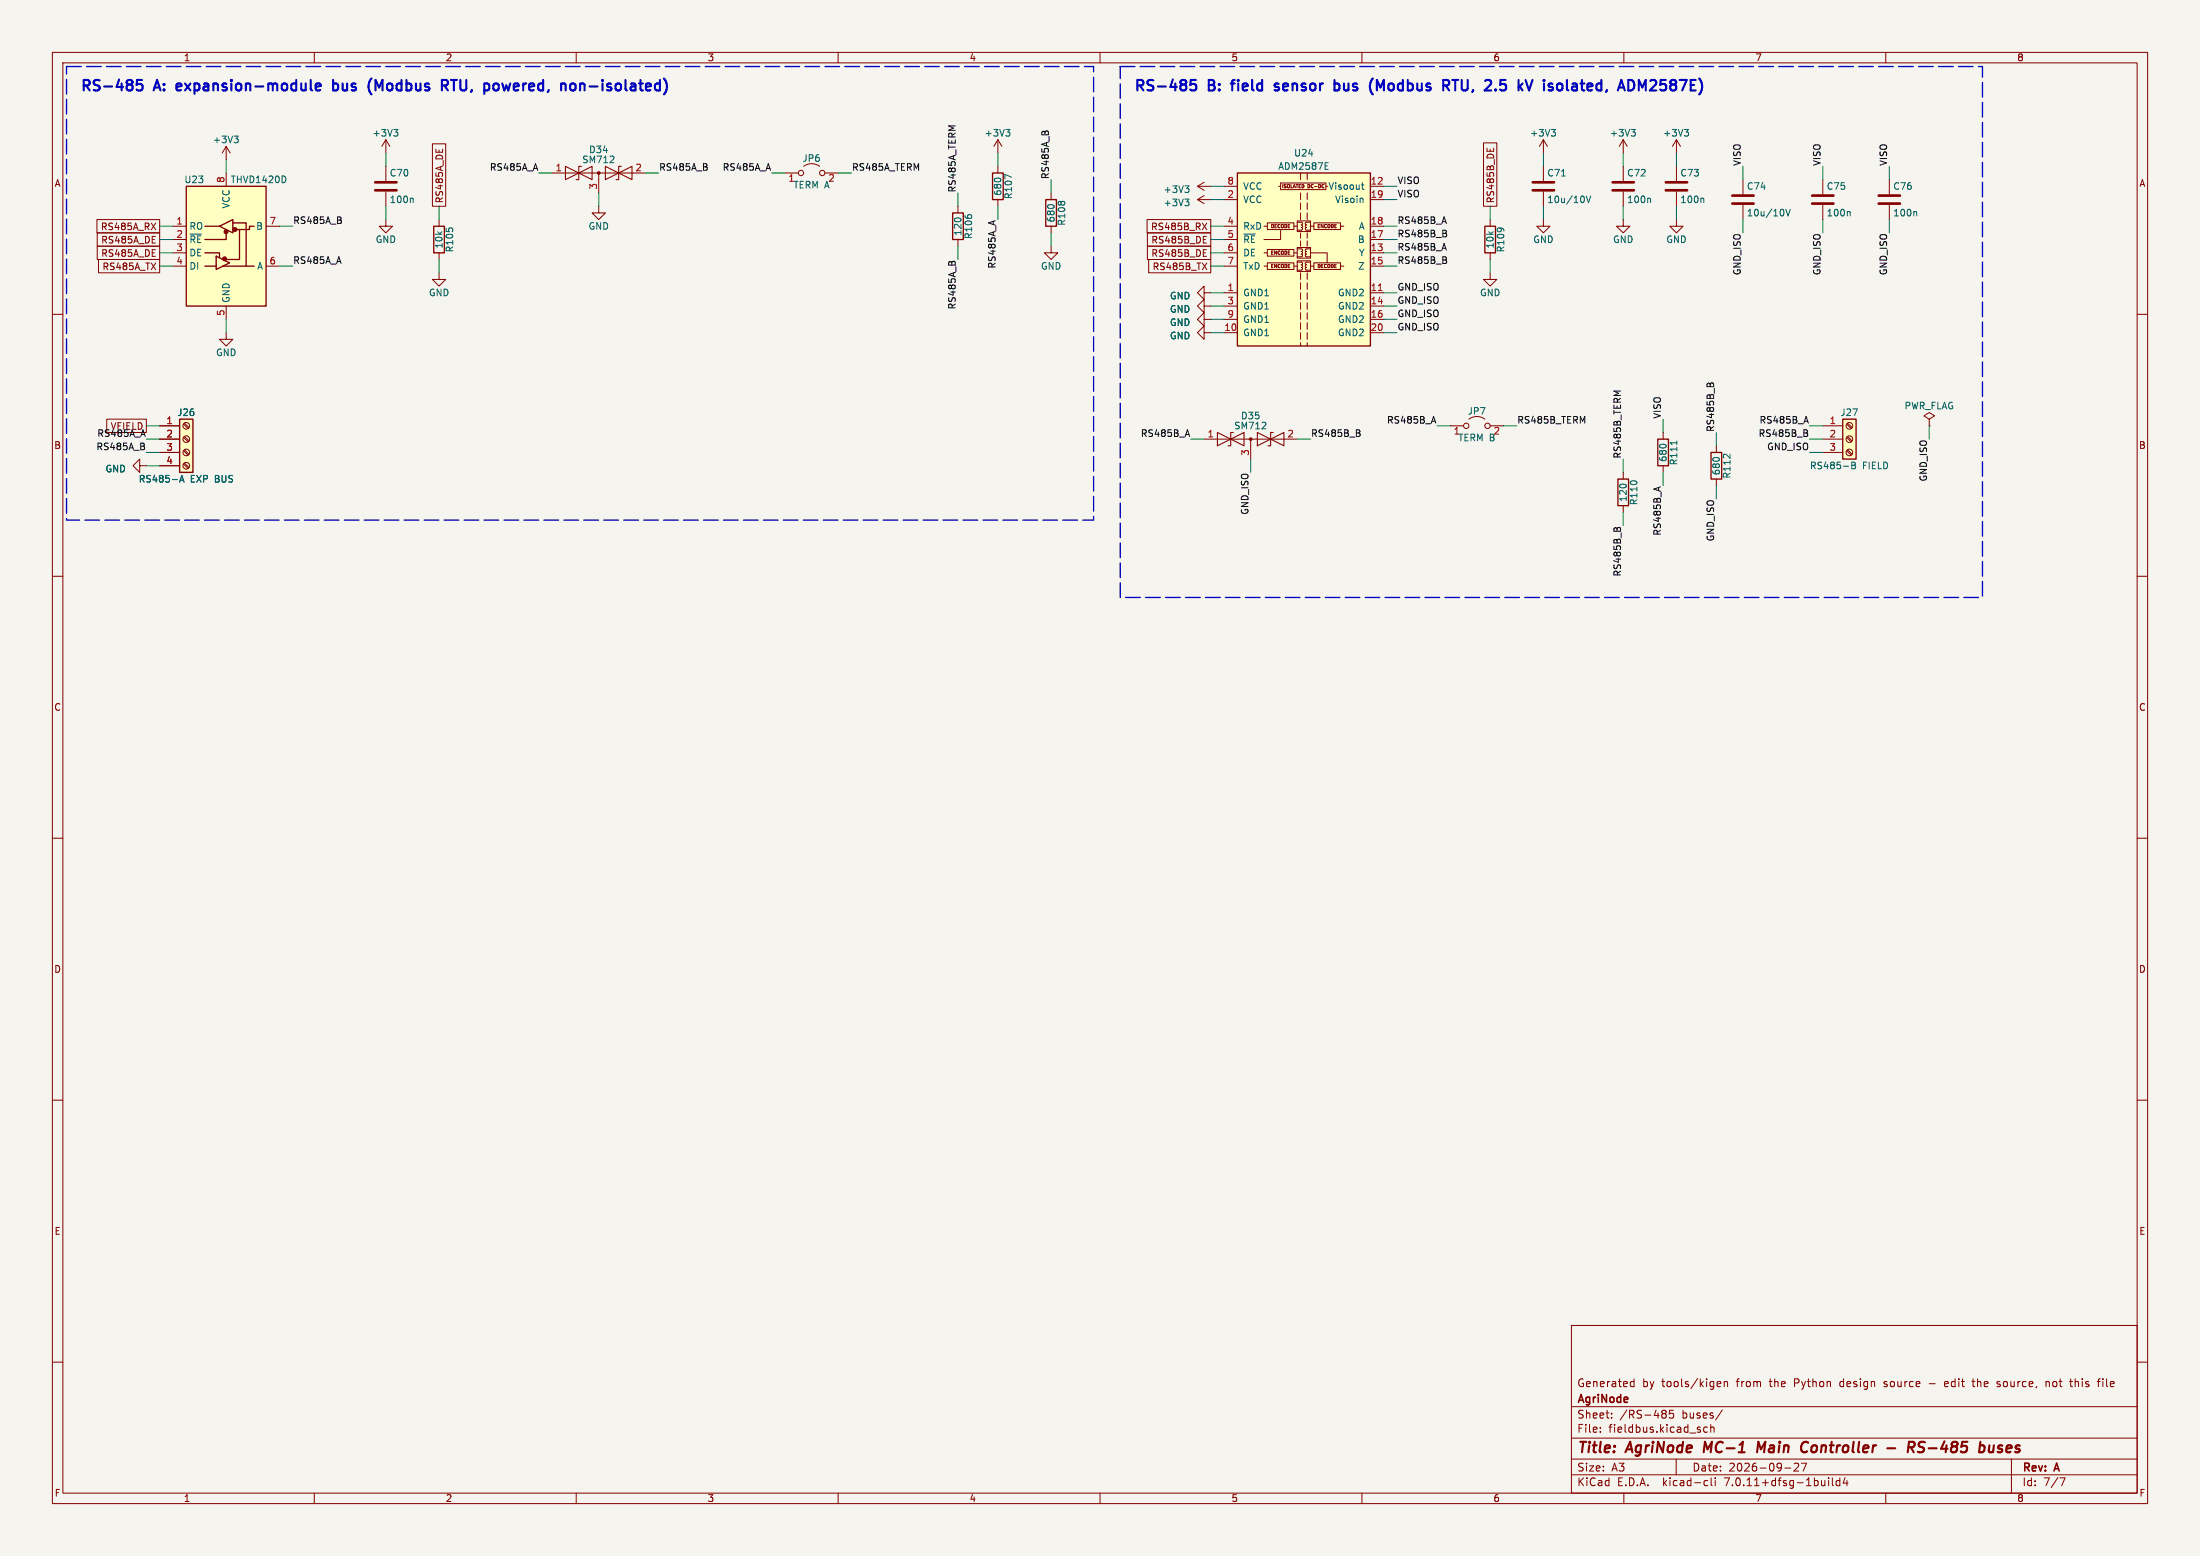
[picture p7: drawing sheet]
<svg xmlns="http://www.w3.org/2000/svg" width="420mm" height="297mm" viewBox="0 0 420 297" stroke-linecap="round" stroke-linejoin="round" font-family="sans-serif">
<path d="M0 0h420v297h-420z" fill="#f5f4ef" stroke="#f5f4ef" stroke-width=".19"/>
<g fill="none" stroke="#840000" stroke-width=".19">
<path d="M10 10h400v277h-400zM12 12h396v273h-396zM60 10v2M110 10v2M160 10v2M210 10v2M260 10v2M310 10v2M360 10v2M43.2 27.9v2.6M43.2 33v2.6M43.2 27.9l-.8 1.3"/>
<path d="M43.2 27.9l.7 1.3M73.7 26.7v2.5M73.7 31.8v2.7M73.7 36.6v2.8M73.7 26.7l-.8 1.2M73.7 26.7l.7 1.2M82.5 27.5h2.6v11.9h-2.6zM105.4 33h17.8M114.3 39.4v1.2h1.3l-1.3 1.3-1.3-1.3h1.3M114.3 33v3.8M149.9 33h2.5M153.4 31.8a2.54 2.54 0 0 1 3.1 0"/>
<path d="M157.5 33h2.5M182.9 39.4v1.2M190.5 26.7v2.5M190.5 31.8v1.2M190.5 38.1v1.3M190.5 26.7l-.8 1.2M190.5 26.7l.8 1.2M200.7 36.8v1.3M228.6 35.6l1.3 .7M228.6 35.6h2.5M228.6 38.1l1.3 .8M228.6 38.1h2.5"/>
<path d="M229.9 34.8l-1.3 .8M229.9 37.3l-1.3 .8M233.7 35.6h2.5M233.7 38.1h2.5M244.1 35.6h.4M248.3 33v1.3M248.3 36.8v1.3M248.3 38.7v1.3M249.6 33v1.3M249.6 36.8v1.3M249.6 38.7v1.3M252.7 35.2v.1"/>
<path d="M252.7 35.8h.1M253.1 34.9h-8.6v1.3h8.6M261.6 35.6h2.6M261.6 38.1h2.6M283.2 27.3h2.5v12.1h-2.5zM283.9 28.3v.6M285.2 28.3v.6M294.6 26.7v2.5M294.6 31.8v2.7M294.6 36.6v2.8M294.6 26.7l-.7 1.2M294.6 26.7l.8 1.2"/>
<path d="M309.9 26.7l-.8 1.2M309.9 26.7v2.5M309.9 31.8v2.7M309.9 36.6v2.8M309.9 26.7l.7 1.2M320 26.7v2.5M320 31.8v2.7M320 36.6v2.8M320 26.7l-.7 1.2M320 26.7l.8 1.2M332.7 34.3v2.8M332.7 39.1v2.8"/>
<path d="M348 34.3v2.8M348 39.1v2.8M360.7 34.3v2.8M360.7 39.1v2.8M10 60h2M18.5 41.9h12v2.6h-12zM18.6 44.4h11.9v2.6h-11.9zM18.6 47h11.9v2.5h-11.9zM18.8 49.5h11.7v2.6h-11.7zM33 43.2h2.6M33 45.7h2.6M33 48.3h2.6"/>
<path d="M33 50.8h2.6M43.2 58.4v2.6M44.4 42.5h.1M50.8 43.2h2.5M50.8 50.8h2.5M73.7 41.9v1.3h1.2l-1.2 1.3-1.3-1.3h1.3M83.8 52.1v1.2h1.3l-1.3 1.3-1.3-1.3h1.3M83.8 41.9v1.3M83.8 48.3v1.2M182.9 45.7v1.3M200.7 47v1.3h1.2l-1.2 1.2-1.3-1.2h1.3M200.7 43.2v1.3"/>
<path d="M219 41.9h12.1v2.6h-12.1zM219 44.4h12.1v2.6h-12.1zM219 47h12.1v2.5h-12.1zM219.3 49.5h11.8v2.6h-11.8zM229.5 42.6l.9 1.3M229.5 50.2l.9 1.3M229.7 46.4h.6M229.7 45.1h.6M229.7 48.9h.6M229.7 47.7h.6M229.9 55.9v-1.3l-1.3 1.3 1.3 1.3v-1.3h1.2M229.9 58.4v-1.2l-1.3 1.2 1.3 1.3v-1.3h1.2"/>
<path d="M230.4 42.6l-.9 1.3M230.4 50.2l-.9 1.3M233.7 43.2h2.5M233.7 45.7h2.5M233.7 48.3h2.5M233.7 50.8h2.5M233.7 55.9h2.5M233.7 58.4h2.5M241.3 43.2h.6M241.3 48.3h.6M241.3 50.8h.6M241.9 50.2h5.1v1.2h-5.1z"/>
<path d="M241.9 47.6h5.1v1.3h-5.1zM241.9 42.5h5.1v1.3h-5.1zM244.5 43.8v1.9h-3.2M247 43.2h.6M247 48.3h.6M247 50.8h.6M247.6 49.8h2.6v2h-2.6zM247.6 47.2h2.6v2.1h-2.6zM247.6 42.2h2.6v2h-2.6zM247.6 50h.9l.2 .3-.3 .2 .3 .2-.3 .4 .2 .1v.3l-1 .1M247.6 47.5h.9l.2 .3-.3 .2 .3 .2-.3 .3 .2 .2v.2l-1 .1M247.6 42.4h.9l.2 .3-.3 .2 .3 .2-.3 .3 .2 .2v.2l-1 .1"/>
<path d="M248.3 40.6v1.3M248.3 44.5v1M248.3 46v1M248.3 52.1v1.2M248.3 54v1.2M248.3 55.9v1.3M248.3 57.8v1.3M248.3 59.7v1.3M249.6 40.6v1.3M249.6 44.5v1M249.6 46v1M249.6 52.1v1.2"/>
<path d="M249.6 54v1.2M249.6 55.9v1.3M249.6 57.8v1.3M249.6 59.7v1.3M250.2 50h-.8l-.2 .3 .2 .2-.2 .3 .2 .3-.2 .1v.3l1 .1M250.2 47.5h-.8l-.2 .2 .2 .3-.2 .2 .2 .3-.2 .2v.2l1 .1M250.2 42.4h-.8l-.2 .3 .2 .2-.2 .2 .2 .3-.2 .2v.3h1M250.2 48.3h3.2v1.9M250.2 43.2h.6M250.2 50.8h.6M250.8 50.2h5.1v1.2h-5.1zM250.8 42.5h5.1v1.3h-5.1z"/>
<path d="M255.9 43.2h.6M255.9 50.8h.6M261.6 43.2h2.6M261.6 45.7h2.6M261.6 48.3h2.6M261.6 50.8h2.6M261.6 55.9h2.6M261.6 58.4h2.6M284.5 52.1v1.2h1.2l-1.2 1.3-1.3-1.3h1.3M284.5 41.9v1.3M284.5 48.3v1.2M294.6 41.9v1.3h1.3l-1.3 1.3-1.2-1.3h1.2"/>
<path d="M309.9 41.9v1.3h1.2l-1.2 1.3-1.3-1.3h1.3M320 41.9v1.3h1.3l-1.3 1.3-1.2-1.3h1.2M408 60h2M43.2 63.5v1.3h1.2l-1.2 1.2-1.3-1.2h1.3M229.9 61v-1.3l-1.3 1.3 1.3 1.2v-1.2h1.2M229.9 63.5v-1.3l-1.3 1.3 1.3 1.3v-1.3h1.2M233.7 63.5h2.5M233.7 61h2.5M248.3 61.6v1.3M248.3 63.5v1.3M248.3 65.4v.6M249.6 61.6v1.3"/>
<path d="M249.6 63.5v1.3M249.6 65.4v.6M261.6 63.5h2.6M261.6 61h2.6M20.4 80h7.5v2.6h-7.5zM26.7 88.9v-1.3l-1.3 1.3 1.3 1.3v-1.3h1.2M30.5 81.3h3.8M30.5 83.8h3.8M30.5 86.4h3.8M30.5 88.9h3.8M35 88.6l.9 .8M35 86l.9 .9"/>
<path d="M35 83.5l.9 .8M35 80.9l.9 .9M35.2 88.4l.9 .8M35.2 85.9l.9 .8M35.2 83.3l.9 .9M35.2 80.8l.9 .8M229.9 83.8h17.7M238.8 83.8v3.8M276.9 81.3h2.5M280.4 80a2.54 2.54 0 0 1 3.1 0M284.5 81.3h2.5M309.9 90.2v1.2"/>
<path d="M309.9 96.5v1.3M317.5 82.6v1.2M317.5 88.9v1.3M327.7 85.1v1.3M327.7 91.4v1.3M348 81.3h3.8M348 83.8h3.8M348 86.4h3.8M352.5 86l.9 .9M352.5 83.5l.9 .8M352.5 80.9l.9 .9M352.7 85.9l.9 .8"/>
<path d="M352.7 83.3l.9 .9M352.7 80.8l.9 .8M368.3 80l1-.6-1-.7-1 .7 1 .6v1.3M368.3 81.3h.1M10 110h2M408 110h2M10 160h2M408 160h2M10 210h2M408 210h2M10 260h2M300 253h108v32h-108z"/>
<path d="M408 260h2M300 278.5h108M300 274.5h108M300 268.5h108M305.5 273.2v.2M305.5 272.5v.1M307.7 270.5v.2M307.7 269.8v.1M311.4 264.6h.5M311.4 263.8h.5M311.9 263.2v1.5M317.5 269.2l.4 .1 .2 .2-.3 .3"/>
<path d="M317.5 269.8h.3M317.8 269.8l.2 .2 .1 .4-.2 .2-.4 .1M319.4 269.2h-.7v.7l.2-.1h.5l.1 .2-.1 .5-.2 .2-.5-.2M320 278.5v3M325.9 272.5l-.4-.1-.3 .3 .2 .6h.5M326.6 272.5l.2-.1 .4 .1v.9M326.6 271.9v1.5M327.9 264.6h.5M327.9 263.8l.4-.1 .2 .3-.7 .2M328.8 269.1l-1.3 1.9M329.2 263.8l.2-.1 .3 .1 .1 .9M329.2 263.7v1"/>
<path d="M342.5 279.4l.6-.1 .2 .1 .1 .3-1 1.1h1M343.9 279.3h1l-.7 1.5M359.7 264.6l.1 .1M359.7 263.8v.3M368.3 264.1h1.1M371.7 263.7h-.3l-.2 .2 .1 .7 .4 .1M371.9 264l-.7 .2M376.4 263.7h.6M376.7 263.2v1.3l.3 .2M381.3 264.1l.5 .2 .1 .2-.2 .2-.5-.1M381.3 263.8h.5M384 278.5v6.5"/>
<path d="M390.6 263.8l.2-.1 .4 .1v.9M390.6 263.7v1M395.1 263.7h.6M395.5 264.7h.2M396.2 263.2v1.5M396.2 263.8h.1M400.4 263.7h.5M400.9 263.2l-.2 .1M401.4 263.2v.1M401.4 263.7v1M60 285v2M110 285v2"/>
<path d="M160 285v2M210 285v2M260 285v2M300 281.5h108M310 285v2M325.6 282.6l.4 .1M326 283.5l-.4 .1M326.7 282.1v1.3l.2 .2M327.4 282.1v.1M327.4 282.6v1M340.7 280.2h1.2M349.1 282.1v.1"/>
<path d="M349.1 282.6v1M349.8 282.1v1.3l.2 .2M351.2 282.7l-.4-.1-.3 .3 .2 .6h.5M351.2 282.1v1.5M352.2 282l-.3 1.1h.9M352.6 282.6v1M360 285v2M393.2 282.1h1l-.6 1.5"/>
<circle cx="152.9" cy="33" r=".51"/>
<circle cx="157" cy="33" r=".51"/>
<circle cx="35.6" cy="83.8" r=".63"/>
<circle cx="35.6" cy="88.9" r=".63"/>
<circle cx="35.6" cy="81.3" r=".63"/>
<circle cx="35.6" cy="86.4" r=".63"/>
<circle cx="279.9" cy="81.3" r=".51"/>
<circle cx="284" cy="81.3" r=".51"/>
<circle cx="353.1" cy="83.8" r=".63"/>
<circle cx="353.1" cy="86.4" r=".63"/>
<circle cx="353.1" cy="81.3" r=".63"/>
</g>
<path d="M325.5 275.2l-.3 2M337 275.2l-.8 1.4-.5-1.4-.3 2M344.3 275.3a.68 .68 0 0 1 .9 .1M345 277l-.6 .2M360.3 276.4h1.5M365.4 276.1a.51 .51 0 0 0-.2-.9h-.8l-.2 2M367.5 275.3a.85 .85 0 0 0-1.1 .1 .45 .45 0 0 0 .2 .8l.6 .1a.51 .51 0 0 1 .1 .6 .51 .51 0 0 1-.4 .3l-.8-.1M378.8 276.1v.7M379.8 275.9l-.1 1.2a.57 .57 0 0 0 .8-.1M380.6 275.9l-.1 1.3M381.3 277.1l.6 .1M382.1 275.9l-.5 .1-.1 .3 .2 .2h.3" fill="none" stroke="#840000" stroke-width=".4"/>
<g fill="none" stroke="#840000" stroke-width=".51">
<path d="M71.6 36.3h4.1M71.6 34.8h4.1M292.6 36.3h4.1M292.6 34.8h4.1M307.8 36.3h4.1M307.8 34.8h4.1M318 36.3h4.1M318 34.8h4.1M330.7 38.9h4.1M330.7 37.3h4.1M345.9 38.9h4.1M345.9 37.3h4.1"/>
<path d="M358.6 38.9h4.1M358.6 37.3h4.1"/>
</g>
<g fill="none" stroke="#006464" stroke-width=".19">
<path d="M44.7 26h.8l-.4 .5M45.2 26.5l.3 .2v.3l-.3 .2M54.5 33.8l.1 .3-.1 .6M75.2 24.7h.8l-.5 .5M75.7 25.2l.3 .2v.3l-.3 .3M78.7 37.8l.2 .2v.7M116.4 31.1h.8M117.1 29.9v.4M192 24.7h.8l-.4 .5M192.6 25.2l.2 .2v.3l-.2 .3M193.1 33.8l-1.3-.5v.8M226.2 35.5h.8l-.4 .5"/>
<path d="M226.2 38h.8l-.4 .5M226.7 36l.3 .2v.3l-.3 .2M226.7 38.5l.3 .2v.3l-.3 .3M253 31.1h.6M253 32.3h.6M259.9 35.3h.5M260 37.8l.2 .2v.7M260.1 34.9v1.1l.3 .1M296.2 24.7h.7l-.4 .5M296.7 25.2l.2 .2v.3l-.2 .3M298.1 33.6h.7M302.4 37.7v.7"/>
<path d="M302.8 37.4l.4 1.3 .5-1.3M311.4 24.7h.8l-.4 .5M311.9 25.2l.3 .2v.3l-.3 .3M314.9 37.8l.2 .2v.7M321.6 24.7h.7l-.4 .5M322.1 25.2l.2 .2v.3l-.2 .3M325.1 37.8l.2 .2v.7M340.9 39.9l.4 1.3 .5-1.3M237.5 44.7h2.1M340.5 40.2v.8M353 40.4l.2 .2v.6M365.7 40.4l.2 .2v.6"/>
<path d="M34.3 92l.4-1.3 .4 1.3M34.4 91.7h.6M240.9 81.9h.8M241.6 80.7v.4M320.1 84.2v.7M353.5 88.2h.4l.3 .3-.3 .3 .3 .1v.3l-.2 .3h-.5zM353.5 88.8h.4"/>
</g>
<g fill="#ffffc2" stroke="#ffffc2" stroke-width=".19">
<path d="M35.6 35.6h15.2v22.8h-15.2z"/>
<path d="M34.3 80h2.5v10.2h-2.5z"/>
<path d="M351.8 80h2.5v7.6h-2.5z"/>
<path d="M236.2 33h25.4v33h-25.4z"/>
</g>
<g fill="none" stroke="#840000" stroke-width=".25">
<path d="M35.6 35.6h15.2v22.8h-15.2zM189.5 33h2v5.1h-2zM199.6 38.1h2.1v5.1h-2.1zM236.2 33h25.4v33h-25.4zM39.1 48.3h2.8v.6M39.1 50.8h2.2M39.1 43.2h2.8M41.3 48.9l2.5 1.3-2.5 1.2zM41.9 43.2l2.5-1.3v2.6zM41.9 48.9v.3M42.5 50.8h6M43.2 44.5v1.2h-4.1"/>
<path d="M44.4 42.5h2.6v8.3M45.7 43.8v5.7h-2.5M48.5 43.2h-.9v.6h-2.5M82.8 43.2h2v5.1h-2zM181.9 40.6h2v5.1h-2zM283.5 43.2h2v5.1h-2zM34.3 80h2.5v10.2h-2.5zM308.9 91.4h2v5.1h-2zM316.5 83.8h2v5.1h-2zM326.6 86.4h2.1v5h-2.1zM351.8 80h2.5v7.6h-2.5z"/>
</g>
<g fill="#840000" stroke="#840000" stroke-width=".25">
<circle cx="42.9" cy="49.4" r=".36"/>
<circle cx="43.2" cy="44.2" r=".36"/>
<circle cx="44.8" cy="43.8" r=".36"/>
</g>
<path d="M107.9 31.8v2.5l5.1-2.5v2.5zM111 31.8h-.5v2.5h-.5M115.6 31.8l5 2.5v-2.5l-5 2.5zM118.6 31.8h-.5v2.5h-.5M232.4 82.6v2.5l5.1-2.5v2.5zM235.5 82.6h-.6v2.5h-.5M240 82.6l5.1 2.5v-2.5l-5.1 2.5zM243.1 82.6h-.5v2.5h-.5" fill="none" stroke="#840000" stroke-width=".2"/>
<g fill="#840000" stroke="#840000" stroke-width=".19">
<circle cx="114.3" cy="33" r=".25"/>
<circle cx="238.8" cy="83.8" r=".25"/>
</g>
<path d="M263.1 55.5h.8" fill="none" stroke="#a90000" stroke-width=".19"/>
<g fill="none" stroke="#0f0f0f" stroke-width=".19">
<path d="M275.7 46.5l.4 1.2M275.7 41.4l.4 1.3M275.9 44.5l.3 .3-.1 .3-.2 .1M275.9 49.6l.3 .3-.1 .3-.2 .1M276 44l.1 .2-.1 .3M276 49.1l.1 .2-.1 .3M273.7 79.5l.4 1.3M325.9 73.3l.2-.2 .3 .2M327.1 73.3l-.1-.2h-.3l-.2 .3M344.8 79.5l.4 1.3M226.7 82l.4 1.3M259.4 82.6l.3 .3-.1 .3-.2 .1"/>
<path d="M259.5 82.1l.1 .2-.1 .3M317 92.9l-1.3 .5M344.8 82.6l.3 .3-.1 .3-.1 .1M344.9 82.1l.1 .2-.1 .3M308.2 100.9l.1-.2 .3 .2M309.4 100.9l-.2-.2h-.3l-.2 .3"/>
</g>
<g fill="none" stroke="#0000c2" stroke-width=".4">
<path d="M27.1 15.3h-.9l-.1 .9 .3-.2 .6 .1 .2 .3-.1 .7-.3 .2h-.4l-.3-.2M33.8 16v1.2M34.6 16.4l-.9 .2M60.3 16.6l.9-.2-.1-.4-.5-.1-.3 .3 .1 1h.7M63.6 16l.6-.1 .3 .2M63.6 15.3v2M64.5 17.1l-.3 .2-.6-.1M72.4 16.7l-.7-1.4v2M84.8 16.3l.7 1M85.1 15.3a.54 .54 0 0 1 .4 .5 .54 .54 0 0 1-.4 .5M86.1 15.3h1.1M86.6 15.3v2"/>
<path d="M94.8 15.9l.4 .4v.6l-.4 .4M109.5 15.9l.4 .4v.6l-.4 .4M110.7 15.9v1.4M111.3 15.9l-.6 .2M228.3 15.3h-1l-.1 .9 .3-.2 .7 .1 .2 .3-.1 .7-.3 .2h-.5l-.3-.2M234.9 15.9h.8M244.1 16l-.5-.1-.3 .3 .1 .3 .7 .2v.5h-.8M254.9 15.9h.4l.4 .4-.1 .8-.3 .2h-.4M262.9 15.3l.6 1.4 .7-1.4M277.2 15.3h1.2M277.8 15.3v2M286.5 15.3h.9"/>
<path d="M286.7 16h.4l.4 .4v.5l-.2 .3-.6 .1M294.8 15.3v.2M294.8 15.9v1.4M294.8 15.3l.1 .1-.1 .1M300.8 15.9l-.6 .1M300.9 16.5h-.5a.39 .39 0 0 0-.3 .4 .39 .39 0 0 0 .3 .4h.5M312.9 15.3l.6 1.4 .7-1.4v2M315.8 15.3h-.5l-.3 .2M316.1 16.1l-1.2 1.2h1.3"/>
</g>
<path d="M12.7 12.7h196.1v86.6h-196.1v-86.6M213.9 12.7h164.6v101.3h-164.6v-101.3" fill="none" stroke="#0000c2" stroke-width=".25" stroke-dasharray="2.8 1"/>
<g fill="none" stroke="#009600" stroke-width=".19">
<path d="M43.2 30.5v2.5M73.7 29.2v2.6M73.7 39.4v2.5M83.8 39.4v2.5M102.9 33h2.5M114.3 36.8v2.6M123.2 33h2.5M147.3 33h2.6M160 33h2.6M182.9 36.8v2.6M190.5 29.2v2.6M190.5 39.4v2.5"/>
<path d="M200.7 34.3v2.5M231.1 38.1h2.6M231.1 35.6h2.6M264.2 38.1h2.5M264.2 35.6h2.5M284.5 39.4v2.5M294.6 29.2v2.6M294.6 39.4v2.5M309.9 29.2v2.6M309.9 39.4v2.5M320 29.2v2.6M320 39.4v2.5"/>
<path d="M332.7 31.8v2.5M348 31.8v2.5M360.7 31.8v2.5M30.5 43.2h2.5M30.5 50.8h2.5M30.5 48.3h2.5M30.5 45.7h2.5M53.3 43.2h2.6M53.3 50.8h2.6M83.8 49.5v2.6M182.9 47v2.5M200.7 44.5v2.5"/>
<path d="M231.1 43.2h2.6M231.1 50.8h2.6M231.1 48.3h2.6M231.1 45.7h2.6M231.1 55.9h2.6M231.1 58.4h2.6M264.2 43.2h2.5M264.2 50.8h2.5M264.2 48.3h2.5M264.2 45.7h2.5M264.2 55.9h2.5M264.2 58.4h2.5"/>
<path d="M284.5 49.5v2.6M332.7 41.9v2.6M348 41.9v2.6M360.7 41.9v2.6M43.2 61v2.5M231.1 63.5h2.6M231.1 61h2.6M264.2 63.5h2.5M264.2 61h2.5M27.9 83.8h2.6M27.9 86.4h2.6M27.9 88.9h2.6"/>
<path d="M27.9 81.3h2.6M227.3 83.8h2.6M238.8 87.6v2.6M247.6 83.8h2.6M274.3 81.3h2.6M287 81.3h2.6M309.9 87.6v2.6M309.9 97.8v2.5M317.5 80v2.6M317.5 90.2v2.5M327.7 82.6v2.5M327.7 92.7v2.6"/>
<path d="M345.4 83.8h2.6M345.4 86.4h2.6M345.4 81.3h2.6M368.3 81.3v2.5"/>
</g>
<g font-size="2.8" fill="#0000c2">
<text x="15.2" y="17.5">RS-485</text>
<text x="29.7" y="17.5">A:</text>
<text x="34.6" y="17.5">expansion-module</text>
<text x="65.3" y="17.5">bus</text>
<text x="72.8" y="17.5">(Modbus</text>
<text x="87.6" y="17.5">RTU,</text>
<text x="96.5" y="17.5">powered,</text>
<text x="112" y="17.5">non-isolated)</text>
<text x="216.4" y="17.5">RS-485</text>
<text x="230.8" y="17.5">B:</text>
<text x="236.1" y="17.5">field</text>
<text x="245.1" y="17.5">sensor</text>
<text x="257.2" y="17.5">bus</text>
<text x="264.8" y="17.5">(Modbus</text>
<text x="279.6" y="17.5">RTU,</text>
<text x="288.5" y="17.5">2.5</text>
<text x="295.6" y="17.5">kV</text>
<text x="301.2" y="17.5">isolated,</text>
<text x="316.4" y="17.5">ADM2587E)</text>
</g>
<g font-size="2.8" fill="#840000">
<text x="301" y="277.9">Title:</text>
<text x="310.6" y="277.9">AgriNode</text>
<text x="326.1" y="277.9">MC-1</text>
<text x="337.1" y="277.9">Main</text>
<text x="346.3" y="277.9">Controller</text>
<text x="363.5" y="277.9">-</text>
<text x="368.3" y="277.9">RS-485</text>
<text x="382.7" y="277.9">buses</text>
</g>
<g font-size="2.1" fill="#840000">
<text x="301" y="268.2">AgriNode</text>
<text x="301" y="265">Generated</text>
<text x="313.5" y="265">by</text>
<text x="317.3" y="265">tools/kigen</text>
<text x="331.7" y="265">from</text>
<text x="338.1" y="265">the</text>
<text x="342.9" y="265">Python</text>
<text x="351.8" y="265">design</text>
<text x="360.4" y="265">source</text>
<text x="372.3" y="265">edit</text>
<text x="377.8" y="265">the</text>
<text x="382.6" y="265">source,</text>
<text x="392" y="265">not</text>
<text x="396.9" y="265">this</text>
<text x="402.3" y="265">file</text>
<text x="301" y="273.7">File:</text>
<text x="301" y="271">Sheet:</text>
<text x="307.1" y="273.7">fieldbus.kicad_sch</text>
<text x="309.2" y="271">/RS-485</text>
<text x="321.2" y="271">buses/</text>
<text x="301" y="281.1">Size:</text>
<text x="307.6" y="281.1">A3</text>
<text x="323" y="281.1">Date:</text>
<text x="330" y="281.1">2026-09-27</text>
<text x="386" y="281.3">Rev:</text>
<text x="392.4" y="281.3">A</text>
<text x="301" y="283.9">KiCad</text>
<text x="308.7" y="283.9">E.D.A.</text>
<text x="317.6" y="283.9">kicad-cli</text>
<text x="329.5" y="283.9">7.0.11+dfsg-1build4</text>
<text x="386" y="283.9">Id:</text>
<text x="390.1" y="283.9">7/7</text>
</g>
<g font-size="1.8" fill="#840000">
<text x="35" y="11.9">1</text>
<text x="85" y="11.9">2</text>
<text x="135" y="11.9">3</text>
<text x="185" y="11.9">4</text>
<text x="235" y="11.9">5</text>
<text x="285" y="11.9">6</text>
<text x="335" y="11.9">7</text>
<text x="385" y="11.9">8</text>
<text x="10.3" y="35.9">A</text>
<text x="408.3" y="35.9">A</text>
<text x="84.8" y="38.9" transform="rotate(-90 84.8 38.9)">RS485A_DE</text>
<text x="285.4" y="38.9" transform="rotate(-90 285.4 38.9)">RS485B_DE</text>
<text x="19.2" y="44.1">RS485A_RX</text>
<text x="19.2" y="46.7">RS485A_DE</text>
<text x="219.6" y="44.1">RS485B_RX</text>
<text x="219.7" y="46.7">RS485B_DE</text>
<text x="19.2" y="49.2">RS485A_DE</text>
<text x="19.5" y="51.8">RS485A_TX</text>
<text x="219.7" y="49.2">RS485B_DE</text>
<text x="219.9" y="51.8">RS485B_TX</text>
<text x="10.3" y="85.9">B</text>
<text x="408.2" y="85.9">B</text>
<text x="10.3" y="135.9">C</text>
<text x="408.2" y="135.9">C</text>
<text x="10.3" y="185.9">D</text>
<text x="408.2" y="185.9">D</text>
<text x="10.3" y="235.9">E</text>
<text x="408.3" y="235.9">E</text>
<text x="10.3" y="285.9">F</text>
<text x="35" y="286.9">1</text>
<text x="85" y="286.9">2</text>
<text x="135" y="286.9">3</text>
<text x="185" y="286.9">4</text>
<text x="235" y="286.9">5</text>
<text x="285" y="286.9">6</text>
<text x="335" y="286.9">7</text>
<text x="385" y="286.9">8</text>
<text x="408.3" y="285.9">F</text>
</g>
<g font-size="1.8" fill="#006464">
<text x="40.5" y="27.5">+3V3</text>
<text x="71" y="26.3">+3V3</text>
<text x="112.4" y="29.4">D34</text>
<text x="187.9" y="26.3">+3V3</text>
<text x="292" y="26.3">+3V3</text>
<text x="307.2" y="26.3">+3V3</text>
<text x="317.4" y="26.3">+3V3</text>
<text x="35.1" y="35.2">U23</text>
<text x="44" y="35.2">THVD1420D</text>
<text x="74.3" y="33.9">C70</text>
<text x="111.1" y="31.3">SM712</text>
<text x="153.1" y="31.1">JP6</text>
<text x="158" y="35">2</text>
<text x="243.9" y="32.6">ADM2587E</text>
<text x="246.9" y="30.1">U24</text>
<text x="295.3" y="33.9">C71</text>
<text x="310.5" y="33.9">C72</text>
<text x="320.7" y="33.9">C73</text>
<text x="44" y="39.9" transform="rotate(-90 44 39.9)">VCC</text>
<text x="74.3" y="39">100n</text>
<text x="151.4" y="36.2">TERM A</text>
<text x="191.4" y="37.5" transform="rotate(-90 191.4 37.5)">680</text>
<text x="193.4" y="38.1" transform="rotate(-90 193.4 38.1)">R107</text>
<text x="222" y="37">+3V3</text>
<text x="222" y="39.6">+3V3</text>
<text x="237.2" y="39">VCC</text>
<text x="237.2" y="36.4">VCC</text>
<text x="253.5" y="36.4">Visoout</text>
<text x="254.8" y="39">Visoin</text>
<text x="295.3" y="39">10u/10V</text>
<text x="310.5" y="39">100n</text>
<text x="320.7" y="39">100n</text>
<text x="333.4" y="36.4">C74</text>
<text x="333.4" y="41.5">10u/10V</text>
<text x="348.6" y="36.4">C75</text>
<text x="348.6" y="41.5">100n</text>
<text x="361.3" y="36.4">C76</text>
<text x="361.3" y="41.5">100n</text>
<text x="36.1" y="44">RO</text>
<text x="36.1" y="46.6">~{RE}</text>
<text x="48.8" y="44">B</text>
<text x="71.6" y="46.6">GND</text>
<text x="84.7" y="47.5" transform="rotate(-90 84.7 47.5)">10k</text>
<text x="112.3" y="44">GND</text>
<text x="183.7" y="45.1" transform="rotate(-90 183.7 45.1)">120</text>
<text x="185.8" y="45.7" transform="rotate(-90 185.8 45.7)">R106</text>
<text x="201.5" y="42.6" transform="rotate(-90 201.5 42.6)">680</text>
<text x="203.6" y="43.2" transform="rotate(-90 203.6 43.2)">R108</text>
<text x="237.2" y="44">RxD</text>
<text x="237.2" y="46.6">~{RE}</text>
<text x="259.1" y="46.6">B</text>
<text x="259.3" y="44">A</text>
<text x="285.3" y="47.5" transform="rotate(-90 285.3 47.5)">10k</text>
<text x="292.6" y="46.6">GND</text>
<text x="307.8" y="46.6">GND</text>
<text x="318" y="46.6">GND</text>
<text x="36.1" y="49.1">DE</text>
<text x="36.1" y="51.7">DI</text>
<text x="49" y="51.7">A</text>
<text x="86.7" y="48.3" transform="rotate(-90 86.7 48.3)">R105</text>
<text x="198.6" y="51.7">GND</text>
<text x="237.2" y="49.1">DE</text>
<text x="237.2" y="51.7">TxD</text>
<text x="259.2" y="51.7">Z</text>
<text x="259.3" y="49.1">Y</text>
<text x="287.4" y="48.3" transform="rotate(-90 287.4 48.3)">R109</text>
<text x="44" y="57.9" transform="rotate(-90 44 57.9)">GND</text>
<text x="81.8" y="56.7">GND</text>
<text x="223.2" y="57.3">GND</text>
<text x="223.2" y="59.9">GND</text>
<text x="237.2" y="56.7">GND1</text>
<text x="237.2" y="59.3">GND1</text>
<text x="255.3" y="56.7">GND2</text>
<text x="255.3" y="59.3">GND2</text>
<text x="282.4" y="56.7">GND</text>
<text x="223.2" y="62.4">GND</text>
<text x="223.2" y="65">GND</text>
<text x="237.2" y="64.4">GND1</text>
<text x="237.2" y="61.8">GND1</text>
<text x="255.3" y="61.8">GND2</text>
<text x="255.3" y="64.4">GND2</text>
<text x="41.1" y="68.2">GND</text>
<text x="33.8" y="79.6">J26</text>
<text x="235.5" y="82.1">SM712</text>
<text x="236.8" y="80.2">D35</text>
<text x="280.1" y="79.3">JP7</text>
<text x="285" y="83.3">2</text>
<text x="351.3" y="79.6">J27</text>
<text x="363.5" y="78.3">PWR_FLAG</text>
<text x="278.3" y="84.4">TERM B</text>
<text x="318.4" y="88.3" transform="rotate(-90 318.4 88.3)">680</text>
<text x="320.4" y="88.9" transform="rotate(-90 320.4 88.9)">R111</text>
<text x="345.4" y="89.8">RS485-B</text>
<text x="355.5" y="89.8">FIELD</text>
<text x="20" y="90.4">GND</text>
<text x="26.4" y="92.3">RS485-A</text>
<text x="36.3" y="92.3">EXP</text>
<text x="41.1" y="92.3">BUS</text>
<text x="310.7" y="95.9" transform="rotate(-90 310.7 95.9)">120</text>
<text x="328.5" y="90.8" transform="rotate(-90 328.5 90.8)">680</text>
<text x="330.6" y="91.5" transform="rotate(-90 330.6 91.5)">R112</text>
<text x="312.8" y="96.5" transform="rotate(-90 312.8 96.5)">R110</text>
</g>
<g font-size="1.8" fill="#a90000">
<text x="42.9" y="35" transform="rotate(-90 42.9 35)">8</text>
<text x="106" y="32.8">1</text>
<text x="121.2" y="32.8">2</text>
<text x="150.4" y="35">1</text>
<text x="234.2" y="35.3">8</text>
<text x="261.6" y="35.3">12</text>
<text x="114" y="36.3" transform="rotate(-90 114 36.3)">3</text>
<text x="234.2" y="37.8">2</text>
<text x="261.6" y="37.8">19</text>
<text x="33.6" y="42.9">1</text>
<text x="33.6" y="45.5">2</text>
<text x="51.4" y="42.9">7</text>
<text x="234.2" y="42.9">4</text>
<text x="234.2" y="45.5">5</text>
<text x="261.6" y="45.5">17</text>
<text x="261.6" y="42.9">18</text>
<text x="33.6" y="48">3</text>
<text x="33.6" y="50.5">4</text>
<text x="51.4" y="50.5">6</text>
<text x="234.2" y="48">6</text>
<text x="234.2" y="50.5">7</text>
<text x="261.6" y="48">13</text>
<text x="261.6" y="50.5">15</text>
<text x="234.2" y="55.6">1</text>
<text x="234.2" y="58.2">3</text>
<text x="261.6" y="55.6">11</text>
<text x="261.6" y="58.2">14</text>
<text x="42.9" y="60.4" transform="rotate(-90 42.9 60.4)">5</text>
<text x="233.6" y="63.2">10</text>
<text x="234.2" y="60.7">9</text>
<text x="261.6" y="60.7">16</text>
<text x="261.6" y="63.2">20</text>
<text x="31.7" y="81">1</text>
<text x="31.7" y="83.6">2</text>
<text x="230.4" y="83.6">1</text>
<text x="245.7" y="83.6">2</text>
<text x="277.4" y="83.3">1</text>
<text x="349.2" y="81">1</text>
<text x="349.2" y="83.6">2</text>
<text x="31.7" y="86.1">3</text>
<text x="31.7" y="88.6">4</text>
<text x="238.5" y="87.1" transform="rotate(-90 238.5 87.1)">3</text>
<text x="349.2" y="86.1">3</text>
</g>
<g font-size="1.8" fill="#0f0f0f">
<text x="93.4" y="32.7">RS485A_A</text>
<text x="125.7" y="32.7">RS485A_B</text>
<text x="137.9" y="32.7">RS485A_A</text>
<text x="162.6" y="32.7">RS485A_TERM</text>
<text x="200.3" y="34.3" transform="rotate(-90 200.3 34.3)">RS485A_B</text>
<text x="266.7" y="35.2">VISO</text>
<text x="332.4" y="31.8" transform="rotate(-90 332.4 31.8)">VISO</text>
<text x="347.6" y="31.8" transform="rotate(-90 347.6 31.8)">VISO</text>
<text x="360.3" y="31.8" transform="rotate(-90 360.3 31.8)">VISO</text>
<text x="182.5" y="36.8" transform="rotate(-90 182.5 36.8)">RS485A_TERM</text>
<text x="266.7" y="37.7">VISO</text>
<text x="55.9" y="42.8">RS485A_B</text>
<text x="266.7" y="47.9">RS485B_A</text>
<text x="266.7" y="45.4">RS485B_B</text>
<text x="266.7" y="42.8">RS485B_A</text>
<text x="55.9" y="50.5">RS485A_A</text>
<text x="190.2" y="51.4" transform="rotate(-90 190.2 51.4)">RS485A_A</text>
<text x="266.7" y="50.5">RS485B_B</text>
<text x="332.4" y="52.6" transform="rotate(-90 332.4 52.6)">GND_ISO</text>
<text x="347.6" y="52.6" transform="rotate(-90 347.6 52.6)">GND_ISO</text>
<text x="360.3" y="52.6" transform="rotate(-90 360.3 52.6)">GND_ISO</text>
<text x="182.5" y="59.2" transform="rotate(-90 182.5 59.2)">RS485A_B</text>
<text x="266.7" y="55.5">GND_ISO</text>
<text x="266.7" y="58.1">GND_ISO</text>
<text x="266.7" y="60.6">GND_ISO</text>
<text x="266.7" y="63.2">GND_ISO</text>
<text x="18.5" y="83.5">RS485A_A</text>
<text x="21" y="82.2">VFIELD</text>
<text x="217.7" y="83.5">RS485B_A</text>
<text x="250.2" y="83.5">RS485B_B</text>
<text x="264.7" y="80.9">RS485B_A</text>
<text x="289.6" y="80.9">RS485B_TERM</text>
<text x="317.1" y="80" transform="rotate(-90 317.1 80)">VISO</text>
<text x="327.3" y="82.5" transform="rotate(-90 327.3 82.5)">RS485B_B</text>
<text x="335.6" y="83.5">RS485B_B</text>
<text x="335.8" y="80.9">RS485B_A</text>
<text x="18.3" y="86">RS485A_B</text>
<text x="309.5" y="87.6" transform="rotate(-90 309.5 87.6)">RS485B_TERM</text>
<text x="337.3" y="86">GND_ISO</text>
<text x="367.9" y="92" transform="rotate(-90 367.9 92)">GND_ISO</text>
<text x="238.4" y="98.4" transform="rotate(-90 238.4 98.4)">GND_ISO</text>
<text x="317.1" y="102.3" transform="rotate(-90 317.1 102.3)">RS485B_A</text>
<text x="327.3" y="103.4" transform="rotate(-90 327.3 103.4)">GND_ISO</text>
<text x="309.5" y="110.1" transform="rotate(-90 309.5 110.1)">RS485B_B</text>
</g>
<g font-size=".9" fill="#840000">
<text x="244.7" y="36">ISOLATED DC-DC</text>
<text x="242.6" y="43.6">DECODE</text>
<text x="251.4" y="43.6">ENCODE</text>
<text x="242.5" y="51.2">ENCODE</text>
<text x="242.5" y="48.7">ENCODE</text>
<text x="251.4" y="51.2">DECODE</text>
</g>
</svg>
